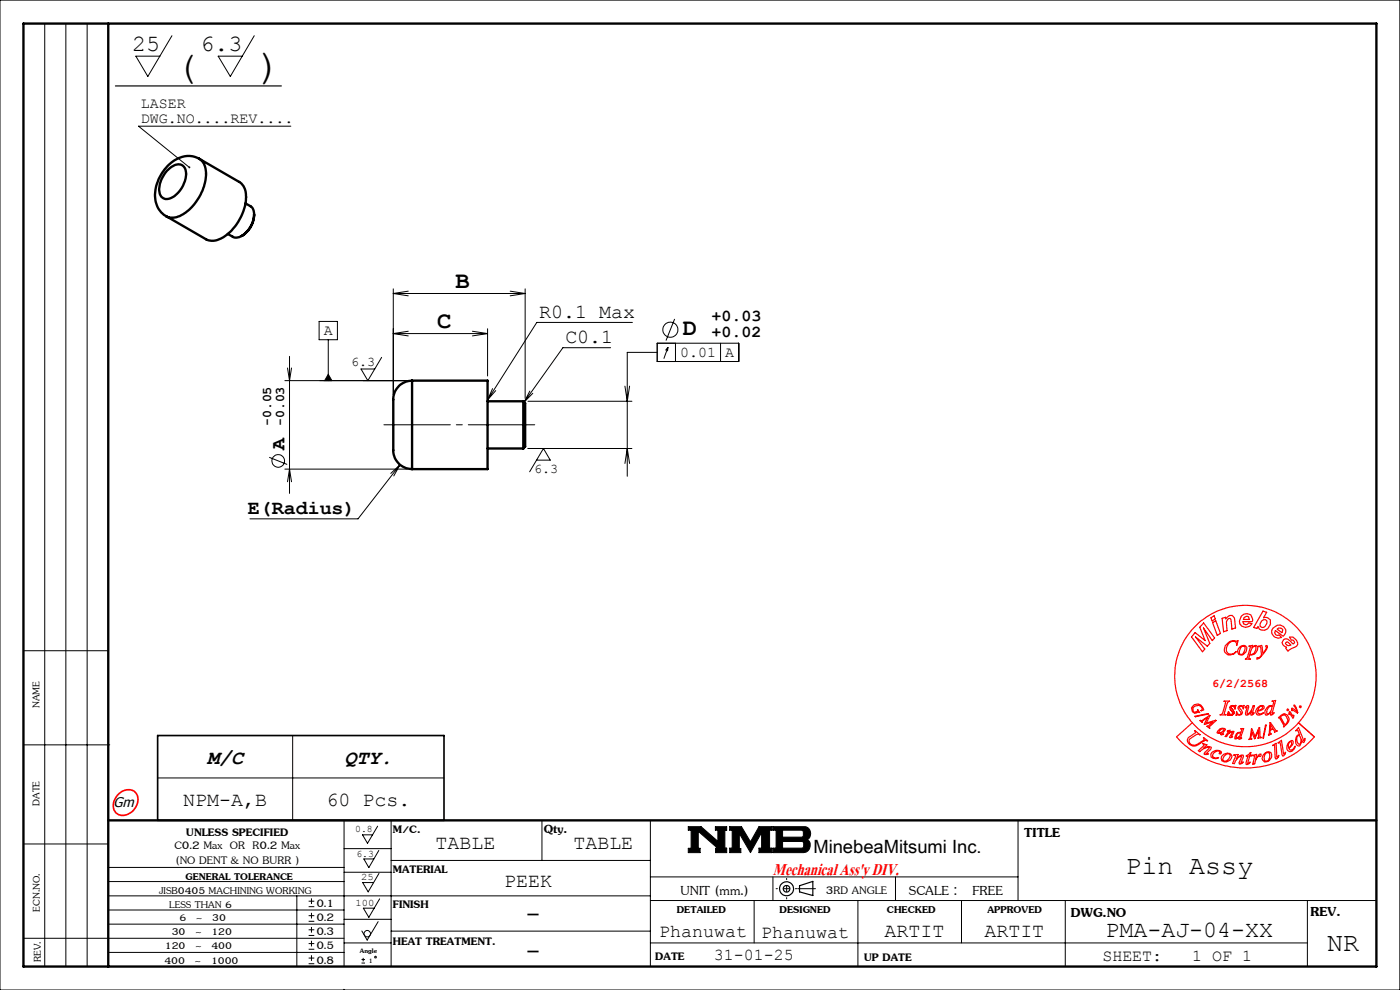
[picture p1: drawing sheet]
<svg xmlns="http://www.w3.org/2000/svg" width="297mm" height="210mm" viewBox="0 0 297 210" stroke-linecap="round" stroke-linejoin="round" font-family="sans-serif">
<g fill="none" stroke="#000" stroke-width=".21">
<path d="M0 0h297v210h-297zM9.5 5v200M14 5v200M18.5 5v200M36.5 7.6l-5.1 8.6-2.6-4.3h5.1M53.9 7.6l-5 8.6-2.6-4.3h5.1M61.7 26.8h-32.3l10.8 8.7M61 78.1l.4 2.6 .4-2.6M61.4 75.6v29.1M67.7 68.2h3.9v3.9h-3.9zM69.6 79.4l.8 1.3h-1.5zM69.6 72.1v8.6"/>
<path d="M81 75.8l-3 4.9-1.4-2.4h2.9M83.4 61.3v22.4M83.4 62.3h28M83.4 62.3l3.2 .5M83.4 70.8h20M83.4 70.8l3.2 .5M86.6 61.8l-3.2 .5M86.6 70.3l-3.2 .5M100.2 70.3l3.2 .5M103.4 69.7v10.1M103.4 70.8l-3.2 .5M108.2 61.8l3.2 .5"/>
<path d="M111.4 61.3v23.2M111.4 62.3l-3.2 .5M129.5 73.8h-10.1l-8.2 11.5M134.2 68.4h-20.3l-10.5 16.4M139.4 74.7h-6.3v26.3M139.4 72.8h17.3v3.9h-17.3zM141.7 73.7l-.5 .6M141.7 73.7l-.1 .8M141.7 73.7l-.9 2.4M143.1 67.7l-1.8 4.5M143.3 72.8v3.9M152.9 72.8v3.9"/>
<path d="M57.1 97l3.8 1.5M60.4 80.7h27M60.4 99.5h26M84.9 98.6l-8.9 11.5h-23M84.9 98.6l-1.4 2.4M84.9 98.6l-2 1.8M104.5 82.4l-1.1 2.4M105.2 82.9l-1.8 1.9M112 95.1h22.1M112 85.1h22.1M112.4 83l-1.2 2.3M113 83.4l-1.8 1.9"/>
<path d="M113.8 97.6h2.9l-1.4-2.5-2.9 5M132.6 81.9l.5 3.2 .5-3.2M132.6 98.3l.5-3.2 .5 3.2M61 102.2l.4-2.7 .4 2.7M5 138h18M5 158h18.3M62.1 156v18M5 179h18M33.4 165h60.8M73 174v31M83 174v31M115 174v8.5"/>
<path d="M138 174v31M146 175.4h2.7l3.6 3.1v-2.4h-.5v-.7h2.4v.7h-.4v3.8h.4v1h-2.4v-1h.5l-4.2-3.6v3.6h.4v1h-2.5v-1h.6v-3.8h-.6zM154.8 175.4h2.5l1.9 3.2 1.8-3.2h2.8v.7h-.5v3.8h.5v1h-2.8v-1h.6v-3.3l-2.4 4.3-2.4-4.1v3.2h.4v.9h-2.4v-1h.5v-3.8h-.5zM164 175.4h6.6a1.49 1.49 0 0 1 1.4 1.1 1.49 1.49 0 0 1-.8 1.6 1.48 1.48 0 0 1 .6 1.7 1.48 1.48 0 0 1-1.3 1.1h-6.5v-1h.6v-3.8h-.6zM166 176.1h4.2l.2 .3v.9l-.2 .3h-4.2zM166 178.5h4.3l.2 .3v.9l-.3 .2h-4.2zM216 174v17M5 199h68M22.9 184h50.1M23 190h115M23 196h50M23 193h50"/>
<path d="M23 187h50M63 190v15M73 195h10M73 185h10M73 180h10M83 197.5h55M83 182.5h55M138 186h78M138 191h154M160 191v9M164 186v5M182 191v14"/>
<path d="M190 186v5M204 191v9M226 191v14M277.4 191v14M23 202h50M73 200h10M138 200h139.4"/>
<circle cx="142.2" cy="69.9" r="1.6"/>
<circle cx="59" cy="97.8" r="1.34"/>
</g>
<g fill="none" stroke="#000" stroke-width=".25">
<path d="M24.5 18.2h35.2M169.6 187.9l2.8-.9v3l-2.8-.8z"/>
<circle cx="166.9" cy="188.5" r=".7"/>
<circle cx="166.9" cy="188.5" r="1.48"/>
</g>
<path d="M164.6 188.5h4.4M166.9 186.3v4.4" fill="none" stroke="#000" stroke-width=".21" stroke-dasharray="15.2 1.3 1.3 1.3" stroke-dashoffset="15"/>
<path d="M169.2 188.5h3.8" fill="none" stroke="#000" stroke-width=".21" stroke-dasharray="15.2 1.3 1.3 1.3"/>
<g fill="none" stroke="#000" stroke-width=".5">
<path d="M5 5h287v200h-287zM23 5v200M35.5 36.2a2.81 2.81 0 0 1 3.2-1.1 3.1 3.1 0 0 1 .3 3.8 4.7 4.7 0 0 1-3.9 3.3 2.1 2.1 0 0 1-1.2-2.9l.5-1.5zM42.3 33.7a5.6 5.6 0 0 0-7 1.8 8 8 0 0 0-1.8 8.6 4.1 4.1 0 0 0 1.7 1.8M42.3 33.7l8.4 4.9a3.7 3.7 0 0 1 1.5 3.8 10.4 10.4 0 0 1-6.2 8.5l-1.2 .2-1.1-.3-8.5-4.9M42.3 33.7a4.3 4.3 0 0 1 1.2 4.8 10.2 10.2 0 0 1-6.2 7.6h-.3a2.43 2.43 0 0 1-1.8-.2M52.1 43.1l1.4 .9 .3 .7 .1 .8M53.9 45.5a5.3 5.3 0 0 1-3.7 4.9l-.6-.1-1.3-.7M53.9 45.5a5.3 5.3 0 0 1-2.6 4.6M87.4 80.7a4.2 4.2 0 0 0-4 5.2v8a7.3 7.3 0 0 0 .7 3.8 4 4 0 0 0 3.3 1.8M87.4 80.7h16v18.8h-16M87.4 80.7v18.8"/>
<path d="M103.4 95.1h7.6M103.4 85.1h7.6M111 85.1v10M111 85.1l.4 .4v9.2l-.4 .4M23 174h269M73 210v.1"/>
</g>
<path d="M146 175.4v.7h.6v3.8h-.6v1h2.5v-1h-.4v-3.6l4.2 3.6h-.5v1h2.4v-1h-.4v-3.8h.4v-.7h-2.4v.7h.5v2.4l-3.6-3.1zM154.8 175.4v.7h.5v3.8h-.5v1h2.4v-.9h-.4v-3.2l2.4 4.1 2.4-4.3v3.3h-.6v1h2.8v-1h-.5v-3.8h.5v-.7h-2.8l-1.8 3.2-1.9-3.2zM166 178.5h4.2l.3 .3v.8l-.3 .3h-4.2zM164 175.4v.7h.6v3.8h-.6v1l7-.1 .7-.6 .2-.6-.1-1-.6-.5a1.49 1.49 0 0 0 .7-1.6 1.49 1.49 0 0 0-1.3-1.1zM166 176.1h4.2l.2 .3v.9l-.2 .3h-4.2z" fill-rule="evenodd" fill="#000"/>
<g fill="none" stroke="#f00" stroke-width=".25">
<path d="M255.3 132.1l2.4 3.2-.5 .6-1.9-2.7 1.3 3.3-.5 .6-2.5-2 2 2.6-.5 .5-2.3-3.1 .7-.9 2.2 1.7-1.2-2.8zM256.9 131l.7-.4 .2 .7-.7 .4zM257.2 132.1l.7-.4 1 2.7-.7 .4zM259.3 131.2l.7-.3v.4l.9-.7h.5a2.85 2.85 0 0 1 .7 2.6l-.8 .2-.1-1.6a.45 .45 0 0 0-.1-.5 .45 .45 0 0 0-.5 0l-.4 .6 .1 1.9-.7 .2zM259.9 137a1.99 1.99 0 0 1 2-1.1h.7l-.3 .9a.77 .77 0 0 0-.4-.8 .77 .77 0 0 0-1 .2 1.54 1.54 0 0 0-.2 2.5 1.44 1.44 0 0 0 1.6-.5 1.47 1.47 0 0 1-2.4 .2l-.2-.6zM262.9 137.4a.84 .84 0 0 1 .9-.5 .84 .84 0 0 1 .7 .7 1.33 1.33 0 0 1-1.3 1.4l-.4-.2a1.04 1.04 0 0 1 .1-1.4zM263.3 130.7l.6-.4 .7-.1 .8 .2 .3 1v.5h-2l.1 .4 .5 .2 .6-.4 .7 .2-.5 .5-.8 .3-.9-.3-.4-.4-.1-.6zM263.4 137.2l.4-.2 .3 .2a1.52 1.52 0 0 1-.8 1.6l-.3-.1a1.85 1.85 0 0 1 .4-1.5zM263.9 131l.6-.3 .4 .1 .1 .6h-1.2zM265 137l.7-.1-.1 .5 .7-.5 .4 .2a1.34 1.34 0 0 1-1.6 1.7l-.2 .9 .4 .1h-1.1l.4-.3 .7-2.2v-.2zM265.9 137.2l.3-.1a.59 .59 0 0 1 .2 .8l-.4 .7-.5 .2-.3-.1 .3-1zM267 137.1l.7-.2 .2 1.7 .6-.9a.3 .3 0 0 0 .2-.3 .3 .3 0 0 0-.2-.3l.2-.2 .2 .1a4.5 4.5 0 0 1-2.2 2.8l-.1-.2h.4l.6-.6-.2-1.7z"/>
<path d="M267.7 131.7l.3-.2 .5-.1 .2 .3 .1 .5-.4 .7-.4 .2h-.3l-.4-.3v-.5zM267.9 129.6l.8 .3-.7 1.1h.9l.6 .5v.9l-.6 1a1.22 1.22 0 0 1-2-.5l-.3 .4-.6-.2zM270 133.3l.9-.7a1.35 1.35 0 0 1 1.5 .4 1.35 1.35 0 0 1 .2 1.6l-.4 .4-1.6-1.2-.2 .4 .3 .5h.7l.5 .5-.7 .2-.9-.3-.5-.7v-.6zM270.9 133.4l.4-.2 .6 .1 .2 .3-.1 .5zM272.3 135.7a1 1 0 0 1 1.5 .4l.5 .5 .2-.1v-.5l-.5-.2-.5-.7h.8l.7 .6 .3 .7a1.68 1.68 0 0 1-1.4 1.2l-.7 .5-.4-.6 .2-.2-.8-.5-.2-.5zM272.8 136.2a1.03 1.03 0 0 1 1.1 .6l-.6 .2-.5-.3zM252.9 150.8l.6 .5 .7-.2h.3l-.4-.5v.2l-.7 .3-.3-.3v-.6l.4-.4 .9-.2 .5 .4 .2 .3-.3 .4 .6-.1a1.55 1.55 0 0 0-2.1-1.1l-.5 .7 .1 .6M252.9 153.3l-3.3 3a19.5 19.5 0 0 0 29.2 0l-3.4-3M252.9 153.3a15 15 0 0 1 .9-20.7 15 15 0 0 1 20.8 0 15 15 0 0 1 .8 20.7M252.9 153.3a15 15 0 0 0 22.5 0M253.4 155l1.2 .8-.5-.1-1.3 .7a.81 .81 0 0 0-.6 .9 .81 .81 0 0 0 .7 .7 2.71 2.71 0 0 0 2.4-1l.2-.1-.2-.5 .9 .7-.5-.1-1.3 .8a1.48 1.48 0 0 1-1.5 .4 1.48 1.48 0 0 1-1-1.3l.3-.5 1.4-1zM253.5 151.9l2.7-.5 .1 .1-2.7 .5z"/>
<path d="M254.6 152.9h.4l1.6-1.2-.7 1.7 2.1-.5-1.5 1.3 .1 .3-.6-.5h.3l1-.9-1.7 .6 .6-1.5-1.1 .8-.1 .2zM255.2 157.7l.8 .3-.7 .7a1.62 1.62 0 0 1 1.7-.1l-.2 .4-1 .9h.6l-.8 .1-.2-.2 1.1-1.2a2.19 2.19 0 0 0-2 .8l-.3-.2 1.1-.9a.33 .33 0 0 0-.1-.6zM257.3 159.4a1.34 1.34 0 0 1 1.8 .2l-.2 .3a.23 .23 0 0 1-.2-.2 .23 .23 0 0 1 .2-.2v-.1a1.14 1.14 0 0 0-1.7 1.1l.4 .3h.9l-.5 .1h-.7l-.4-.3v-.6zM258.8 154.6l.9-.1 .3 .2-.7 1 .3 .1-.6 .1 .2-.5-1 .1 .1-.3zM259 154.8l.6-.2a.95 .95 0 0 1-1 .8zM259.7 148.7h1.1l-.3 .2-.7 2.2v.4l.3 .1-1.3 .1 .4-.2 .2-.4 .6-2.1zM260.3 155.1l.6-.2-.2 .6 .4-.3 .6-.1 .1 .1-.6 1.1h.3l-.6 .2-.1-.1 .6-1.1a1.46 1.46 0 0 0-1.2 .9h-.3l.7-1zM261.1 149.8l1-.2-.1 .7-.1-.3-.4-.2-.3 .2 .6 1.1a.84 .84 0 0 1-1.2 .5l-.1 .1 .1-.7 .1 .4 .5 .2 .3-.2v-.3l-.6-.8zM261.2 156.3h.1M262 150.3h.1M262.6 155.6l.5-.1a.85 .85 0 0 1-.9 1zM262.8 149.8l1.1-.2-.1 .7-.2-.3-.3-.2-.3 .2 .6 1.1a.88 .88 0 0 1-1.3 .5l-.1 .1 .1-.7 .2 .4 .4 .2 .3-.2v-.3l-.5-.8z"/>
<path d="M263.3 154.5h.5l-.7 2.1h.3l-.5 .2v-.5l-.9 .4-.1-.3 .4-.7 .3-.3h.6l.3-.6zM264.3 149.9l.4-.3 .2 .3-.3 1.5a2.27 2.27 0 0 0 1.3-1.7h.2l-.4 1.7 .4-.2-.6 .5-.2-.3 .3-.8a1.21 1.21 0 0 1-1.3 1.1 1.61 1.61 0 0 1 .2-1.6v-.2l-.3 .3zM265.5 154.6l-.3 2-.2 .3 .6-.1-.2-.2 .1-1.3 .6 1.4 .9-1.7-.1 1.6 .6-.1v-.2h-.2l-.1-2-1 1.9-.6-1.6M266.8 150.1a.8 .8 0 0 1 1.4-.1l-.4 .5-1 .3 .1 .5 .4 .2 .7-.3a1.12 1.12 0 0 1-1.4 .4 1.05 1.05 0 0 1 .2-1.5zM267.1 150.1l.6-.3 .2 .2a1.25 1.25 0 0 1-1.1 .7zM268.3 159.8a.86 .86 0 0 1 1.5 .1 1.39 1.39 0 0 1-1.6 1.7l-.4-.5a1.36 1.36 0 0 1 .5-1.3zM268.5 153.8h.1l-.7 2.8zM268.5 159.8l.3-.2 .4 .1a1.31 1.31 0 0 1-.5 1.8h-.3a1.39 1.39 0 0 1 .1-1.7zM268.5 150.4l-.2 .8 .3 .5 .7-.3 .3-.4v.7l.7-.5-.4 .3-.1-.1 .8-2.8-.7 .2a.23 .23 0 0 1 .3 .1 .23 .23 0 0 1 0 .2l-.3 .8a.89 .89 0 0 0-1.3 .5M269.2 149.9l.4-.1 .2 .1a1.5 1.5 0 0 1-1 1.5 1.17 1.17 0 0 1 .4-1.5zM269.4 153.3l1.3 1.6 .2 .2-.5 .2-.3-.6h-.2l-.4 .3-.1 .4 .3 .3-.5 .3zM269.5 153.8l.5 .7-.5 .2z"/>
<path d="M270 158.1l.7-.4 .2 2.9h.1l.3-.3-.5 .7-.2-.1-.1-.3-.1-2.5zM271.1 157.5l.8-.5 .4 3h.2l.1-.4h.1l-.4 .8-.3-.1-.4-2.8zM271.2 152.2l1.3-.8 .6 .3 .4 .8-.1 .6-1.1 1.1v-.4l-.8-1.5zM271.7 152l.8-.3 .4 .2 .3 .9-.4 .8h-.3zM273 150.5h.3v.2h-.2zM273.4 157.5l.8-.4a.89 .89 0 0 1-.4 1.4l-.4 .3 .4 .3 .4-.1 .6-.7-.2 .5-.5 .5-.5 .2-.4-.3a1.47 1.47 0 0 1 .2-1.7zM273.4 157.6l.5-.3a.92 .92 0 0 1-.5 1.4zM273.5 151.3v.3l-.1-.3 .2-.4 .7 1 .2-.2-.1 .6h-.2l-.6-.9M273.5 151.3h.1M274.5 149.6h.2l.3 .4 .2 1.3-1.1-.7v.2v-.6l1 .6zM275.3 156.1l.3-.1a1.51 1.51 0 0 1 .2 1.8l-.2 .1a1.35 1.35 0 0 1-.3-1.8zM275.5 154.3l1.1 2.8 .3-.5-.3 .9-.2-.1-.3-.5v.6l-.3 .6a.47 .47 0 0 1-.7-.1 1.68 1.68 0 0 1 .3-2.1h.3l-.3-.8a.24 .24 0 0 0-.2-.2 .24 .24 0 0 0-.2 .1z"/>
<path d="M275.8 149.7l.2 .2-.1 .2-.2-.1zM259.4 160.2a1.06 1.06 0 0 1 1.1-.5 1.06 1.06 0 0 1 .8 .9 1.4 1.4 0 0 1-2.1 .8l-.2-.6zM259.9 160.2l.8-.3 .2 .2a1.34 1.34 0 0 1-1.2 1.4l-.3-.2v-.3zM261.8 160.1l.9-.1-.4 1 .2-.2a1.22 1.22 0 0 1 1.2-.6l.1 .2-.6 1.4 .6-.1-.8 .4-.1-.4 .5-1.3a2.01 2.01 0 0 0-1.5 1.6h-.4l.6-1.7zM264.4 160.3l.5-.3 .4-.4-.1 .6h.4l-.1 .1h-.4l-.4 1.7 .6-.3-.8 .5a.34 .34 0 0 1-.1-.6l.4-1.2zM266.2 161.8v.2l-.4 .1 .3-1.8-.4-.1 .9-.2-.3 1.1 .8-1 .4-.2-.1 .5-.3-.1-.3 .2-.6 1.3"/>
</g>
<path d="M25.3 168.3a2.31 2.31 0 0 1 3.9 .5 3.3 3.3 0 0 1-4.1 4 2.53 2.53 0 0 1-.3-4z" fill="none" stroke="#f00" stroke-width=".35"/>
<path d="M33.4 156h60.8v18h-60.8z" fill="none" stroke="#000" stroke-width=".35"/>
<path d="M81.4 90.1h32" fill="none" stroke="#000" stroke-width=".21" stroke-dasharray="15.2 1.3 1.3 1.3" stroke-dashoffset="1.1"/>
<path d="M40 35.4a.19 .19 0 0 1 .3-.1 .19 .19 0 0 1 0 .3l-.1-.1 .1 .2h-.3zM69.6 79.4l.8 1.3h-1.5z" fill="#000"/>
<g fill="none" stroke="#010000" stroke-width=".21">
<path d="M80.1 175.3l-2.1 3.6-1.1-1.8h2.2M65.5 198.4h1.2M65.5 197.2h1.2M65.5 195.4h1.2M65.5 194.2h1.2M65.5 192.3h1.2M65.5 191.2h1.2M66.1 190.6v1.2M66.1 193.6v1.2M66.1 196.6v1.2M66.1 199.6v1.2M80.2 195.5l-2.3 3.9-1.1-1.9"/>
<path d="M80.4 180.4l-2.2 3.6-1-1.8h2.1M80.4 185.3l-2.3 3.9-1.2-2h2.3M80.5 190.7l-2.3 3.9-1.1-2h2.3M65.5 204.4h1.2M65.5 203.2h1.2M65.5 201.4h1.2M65.5 200.2h1.2M66.1 202.6v1.2M76.7 204.3h.7M76.7 203.5h.7M77 203.2v.7"/>
<circle cx="77.9" cy="198.1" r=".68"/>
<circle cx="79.7" cy="203" r=".17"/>
</g>
<text font-size="9.2" x="54.5" y="16.8">)</text>
<text font-size="8.5" x="37" y="16.8">(</text>
<g font-size="5.6">
<text x="238.8" y="185.4">Pin Assy</text>
<text x="111.4" y="195.5">-</text>
<text x="111.4" y="203.4">-</text>
<text x="281.5" y="201.8">NR</text>
</g>
<text font-size="5.5" fill="#f00" x="164" y="185.7">Mechanical Ass'y DIV.</text>
<g font-size="5.1">
<text x="96.6" y="61">B</text>
<text x="92.8" y="69.5">C</text>
<text x="144.9" y="71.1">D</text>
</g>
<g font-size="4.9">
<text x="28" y="10.7">25</text>
<text x="42.6" y="10.7">6.3</text>
<text x="234.5" y="198.8">PMA-AJ-04-XX</text>
</g>
<g font-size="4.4">
<text x="44" y="162">M/C</text>
<text x="73.1" y="162">QTY.</text>
</g>
<g font-size="4.2">
<text x="114.4" y="67.4">R0.1 Max</text>
<text x="119.9" y="72.7">C0.1</text>
<text x="60.4" y="95.5" transform="rotate(-90 60.4 95.5)">A</text>
<text x="52.6" y="108.9">E(Radius)</text>
<text x="38.9" y="171">NPM-A,B</text>
<text x="69.3" y="171">60 Pcs.</text>
<text x="92.4" y="180">TABLE</text>
<text x="121.7" y="180">TABLE</text>
<text x="107" y="188.2">PEEK</text>
<text x="206.3" y="189.8">FREE</text>
<text x="187.7" y="198.8">ARTIT</text>
<text x="208.8" y="198.8">ARTIT</text>
</g>
<g font-size="4.2" fill="#010000">
<text x="217.3" y="177.6">TITLE</text>
<text x="144.4" y="189.8">UNIT (mm.)</text>
<text x="192.8" y="189.8">SCALE :</text>
<text x="227.2" y="194.4">DWG.NO</text>
<text x="278" y="194.3">REV.</text>
</g>
<text font-size="3.9" fill="#010000" x="115.3" y="176.8">Qty.</text>
<g font-size="3.9">
<text x="172.6" y="180.9">MinebeaMitsumi Inc.</text>
<text x="139.9" y="198.7">Phanuwat</text>
<text x="161.5" y="199">Phanuwat</text>
</g>
<g font-size="3.5">
<text x="150.9" y="68.1">+0.03</text>
<text x="150.9" y="71.4">+0.02</text>
<text x="151.4" y="203.7">31-01-25</text>
<text x="183.3" y="203.9">UP DATE</text>
</g>
<g font-size="3.5" fill="#010000">
<text x="39.5" y="177.3">UNLESS SPECIFIED</text>
<text x="83.3" y="176.7">M/C.</text>
<text x="37" y="180.2">C0.2 Max OR R0.2 Max</text>
<text x="37.2" y="183.3">(NO DENT &amp; NO BURR )</text>
<text x="83.3" y="185.2">MATERIAL</text>
<text x="175.2" y="189.7">3RD ANGLE</text>
<text x="67.1" y="195.4">0.2</text>
<text x="67.1" y="192.3">0.1</text>
<text x="83.3" y="192.6">FINISH</text>
<text x="67.1" y="201.3">0.5</text>
<text x="67.1" y="198.4">0.3</text>
<text x="83.3" y="200.5">HEAT TREATMENT.</text>
<text x="139" y="203.7">DATE</text>
<text x="233.9" y="203.8">SHEET:</text>
<text x="252.9" y="203.8">1 OF 1</text>
<text x="67.1" y="204.4">0.8</text>
</g>
<g font-size="3.2">
<text x="29.9" y="22.8">LASER</text>
<text x="29.9" y="26">DWG.NO....REV....</text>
<text x="68.7" y="71.2">A</text>
<text x="144.3" y="75.8">0.01</text>
<text x="153.8" y="75.8">A</text>
</g>
<g font-size="3.2" fill="#010000">
<text x="8.4" y="150.2" transform="rotate(-90 8.4 150.2)">NAME</text>
<text x="8.4" y="171" transform="rotate(-90 8.4 171)">DATE</text>
<text x="33.8" y="189.5">JISB0405 MACHINING WORKING</text>
<text x="39.4" y="186.6">GENERAL TOLERANCE</text>
<text x="8.4" y="193.4" transform="rotate(-90 8.4 193.4)">ECN.NO.</text>
<text x="35.9" y="192.7">LESS THAN 6</text>
<text x="38.1" y="195.3">6 ~ 30</text>
<text x="143.6" y="193.7">DETAILED</text>
<text x="165.4" y="193.7">DESIGNED</text>
<text x="188.2" y="193.7">CHECKED</text>
<text x="209.5" y="193.7">APPROVED</text>
<text x="35" y="201.3">120 ~ 400</text>
<text x="36.4" y="198.3">30 ~ 120</text>
<text x="8.7" y="204.1" transform="rotate(-90 8.7 204.1)">REV.</text>
<text x="34.9" y="204.5">400 ~ 1000</text>
</g>
<text font-size="2.9" x="24.1" y="171.1">Gm</text>
<g font-size="2.8">
<text x="74.5" y="77.6">6.3</text>
<text x="57.5" y="90.5" transform="rotate(-90 57.5 90.5)">-0.05</text>
<text x="60.3" y="90.5" transform="rotate(-90 60.3 90.5)">-0.03</text>
<text x="113.3" y="100.4">6.3</text>
</g>
<text font-size="2.5" fill="#f00" x="257.2" y="145.8">6/2/2568</text>
<g font-size="2.1" fill="#010000">
<text x="75.4" y="176.6">0.8</text>
<text x="75.6" y="181.7">6.3</text>
<text x="76.6" y="186.7">25</text>
<text x="75.4" y="192.1">100</text>
<text x="76.4" y="202.2">Angle</text>
<text x="78.2" y="204.3">1</text>
</g>
</svg>
